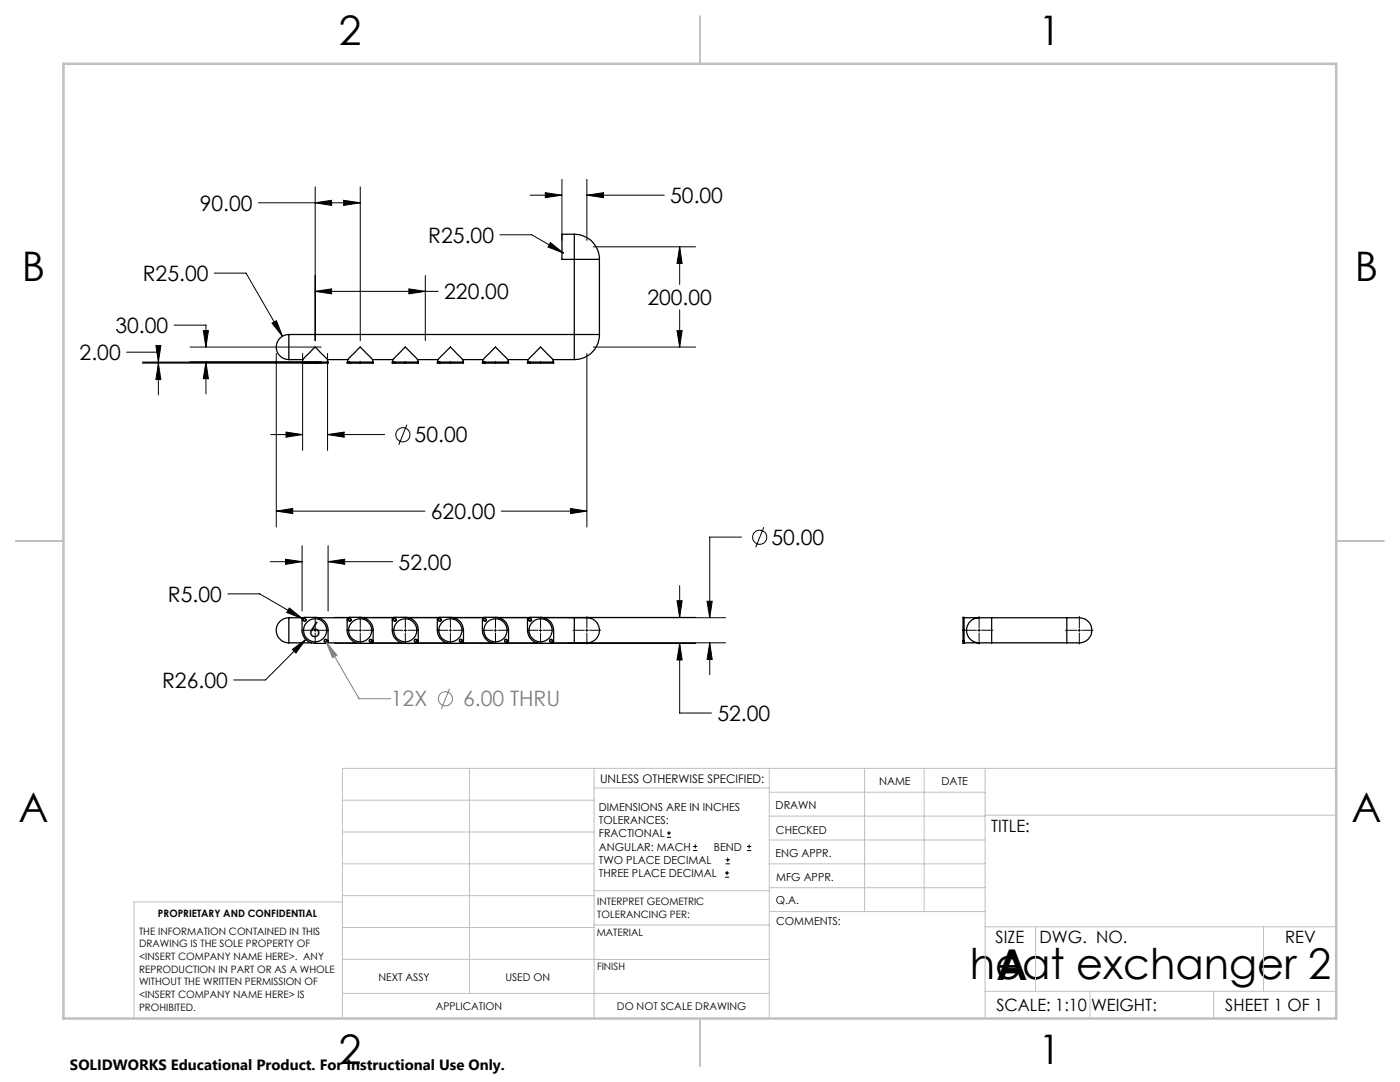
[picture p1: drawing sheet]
<svg xmlns="http://www.w3.org/2000/svg" width="279mm" height="216mm" viewBox="0 0 279 216" stroke-linecap="round" stroke-linejoin="round" font-family="sans-serif">
<g fill="none" stroke="#000" stroke-width=".25">
<path d="M114.6 46.7a5 5 0 0 1 5 5.1M114.6 46.7h-2.5v5.1h2.5M114.6 46.7v5.1M114.6 51.8h5M114.6 51.8v14.9M119.6 51.8v14.9M57.6 66.7a2.5 2.5 0 0 0-2.5 2.6 2.5 2.5 0 0 0 2.5 2.5M57.6 66.7v5.1M57.6 66.7h57M57.6 71.8h2.8M60.4 71.8l2.5-2.5 2.5 2.5M60.4 71.8v.4"/>
<path d="M60.8 72.2h-.5v.3h.5M60.8 72.2v.3M60.8 72.5h2.1M60.8 72.2h2.1M62.9 72.2h2.6v.3h-2.6M62.9 72.2v.3M65.4 71.8h4M65.4 71.8v.4M69.4 71.8l2.5-2.5 2.5 2.5M69.4 71.8v.4M69.8 72.2h-.5v.3h.5M69.8 72.2v.3"/>
<path d="M69.8 72.5h2.1M69.8 72.2h2.1M71.9 72.2h2.6v.3h-2.6M71.9 72.2v.3M74.4 71.8h4M74.4 71.8v.4M78.4 71.8l2.5-2.5 2.5 2.5M78.4 71.8v.4M78.8 72.2h-.5v.3h.5M78.8 72.2v.3M78.8 72.5h2.1M78.8 72.2h2.1"/>
<path d="M80.9 72.2h2.6v.3h-2.6M80.9 72.2v.3M83.4 71.8h4M83.4 71.8v.4M87.4 71.8l2.5-2.5 2.5 2.5M87.4 71.8v.4M87.8 72.2h-.5v.3h.5M87.8 72.2v.3M87.8 72.5h2.1M87.8 72.2h2.1M89.9 72.2h2.6v.3h-2.6M89.9 72.2v.3"/>
<path d="M92.4 71.8h4M92.4 71.8v.4M96.4 71.8l2.5-2.5 2.5 2.5M96.4 71.8v.4M96.8 72.2h-.5v.3h.5M96.8 72.2v.3M96.8 72.5h2.1M96.8 72.2h2.1M98.9 72.2h2.6v.3h-2.6M98.9 72.2v.3M101.4 71.8h4M101.4 71.8v.4"/>
<path d="M105.4 71.8l2.5-2.5 2.5 2.5M105.4 71.8v.4M105.8 72.2h-.5v.3h.5M105.8 72.2v.3M105.8 72.5h2.1M105.8 72.2h2.1M107.9 72.2h2.6v.3h-2.6M107.9 72.2v.3M110.4 71.8h4.2M110.4 71.8v.4M114.6 66.7h5M114.6 66.7v5.1"/>
<path d="M119.6 66.7a5 5 0 0 1-5 5.1M57.6 123.3a2.5 2.5 0 0 0-2.5 2.5 2.5 2.5 0 0 0 2.5 2.5M57.6 123.3v5M57.6 123.3h2.9M57.6 128.3h4.6M60.4 123.4l.3-.2h2.2a2.58 2.58 0 0 1 2.6 2.6l-.1 2.4-.3 .2h-2.2a2.64 2.64 0 0 1-2.6-2.6zM63.6 123.3h5.9M65.3 128.3h5.9M69.4 123.3l.3-.1h2.2a2.58 2.58 0 0 1 2.6 2.6l-.1 2.4-.3 .2h-2.2a2.64 2.64 0 0 1-2.6-2.6v-2.2zM72.6 123.3h5.9M74.3 128.3h5.9M78.5 123.3l2.4-.1a2.52 2.52 0 0 1 2.6 2.6l-.1 2.4-.3 .2h-2.2a2.64 2.64 0 0 1-2.6-2.6v-2.2z"/>
<path d="M81.6 123.3h5.9M83.3 128.3h5.9M87.5 123.3l2.4-.1a2.58 2.58 0 0 1 2.6 2.6v2.1l-.2 .3-.2 .2h-2.2a2.64 2.64 0 0 1-2.6-2.6v-2.2zM90.6 123.3h5.9M92.3 128.3h5.9M96.4 123.3l.3-.1h2.2a2.58 2.58 0 0 1 2.6 2.6v2.1l-.1 .3-.3 .2h-2.2a2.64 2.64 0 0 1-2.6-2.6v-2.1zM99.6 123.3h5.9M101.3 128.3h5.9M105.5 123.3l2.4-.1a2.58 2.58 0 0 1 2.6 2.6v2.2l-.2 .2-.2 .2h-2.2a2.64 2.64 0 0 1-2.6-2.6v-2.1zM108.6 123.3h6M110.3 128.3h4.3M114.6 123.3h.3a7.6 7.6 0 0 1 3.6 .3 2.56 2.56 0 0 1 .9 3.2 2.56 2.56 0 0 1-2.9 1.5h-1.9"/>
<path d="M114.6 123.3v5M192.2 125.8v-2.6h.2v2.6M192.2 127.9v.5h.2v-.5M192.2 127.9h.2M192.2 125.8v2.1M192.2 125.8h.2M192.4 123.3h3M192.4 128.3h3M192.4 125.8v2.1M195.4 128.3h2.5M195.4 123.3h2.5M195.4 123.3a2.5 2.5 0 0 0-2.5 2.5 2.5 2.5 0 0 0 2.5 2.5"/>
<path d="M197.9 123.3v5M197.9 123.3h15M197.9 128.3h15M212.9 123.3h.3a6.1 6.1 0 0 1 3.8 .5 2.55 2.55 0 0 1 .6 3.1 2.55 2.55 0 0 1-2.8 1.4h-1.9M212.9 123.3v5"/>
<circle cx="60.8" cy="123.7" r=".29"/>
<circle cx="62.9" cy="125.8" r="2.3"/>
<circle cx="65" cy="127.9" r=".31"/>
<circle cx="69.8" cy="123.7" r=".31"/>
<circle cx="71.9" cy="125.8" r="2.31"/>
<circle cx="74" cy="127.9" r=".31"/>
<circle cx="78.8" cy="123.7" r=".31"/>
<circle cx="80.9" cy="125.8" r="2.29"/>
<circle cx="83" cy="127.9" r=".31"/>
<circle cx="87.8" cy="123.7" r=".31"/>
<circle cx="89.9" cy="125.8" r="2.3"/>
<circle cx="92" cy="127.9" r=".31"/>
<circle cx="96.8" cy="123.7" r=".31"/>
<circle cx="98.9" cy="125.8" r="2.3"/>
<circle cx="101" cy="127.9" r=".31"/>
<circle cx="105.8" cy="123.7" r=".31"/>
<circle cx="107.9" cy="125.8" r="2.3"/>
<circle cx="110" cy="127.9" r=".31"/>
</g>
<g fill="none" stroke="#000" stroke-width=".2">
<path d="M62.9 37.3v30.7M68.6 40l3.3 .5-3.3 .5zM71.9 37.3v30.7M105.8 38.9h6.3M108.8 38.5l3.3 .4-3.3 .5zM112.1 35.8v12.2M117.1 38.9l3.3-.4v.9zM117.1 35.8v12.2M117.1 38.9h15.5M42.8 54.5h6.3l7.3 12.6M51.6 40.5h20.3M62.9 58.1l3.3-.5v1z"/>
<path d="M62.9 40.5l3.3-.5v1zM62.9 58.1h24.6M81.6 57.6l3.3 .5-3.3 .5zM84.9 55v13M99.8 46.8h6.3l6.4 3.7M109.9 48.4l2.6 2.1-3.1-1.2zM118.4 49.2h20.4M135.6 49.2l.5 3.4h-1zM135.6 49.2v7.6M25.3 70.3h6.3v1.9M28.4 72.2h35.8M28.4 72.5h35.8"/>
<path d="M31.1 69h1l-.5 3.2zM31.6 72.5l.5 3.2h-1zM31.6 72.5v6.3M34.7 64.9h6.4v4.4M37.9 69.3h26.2M40.6 66h1l-.5 3.3zM41.1 72.2l.5 3.4h-1zM41.1 72.2v6.4M54.3 64.5l.9-.5 1.2 3.1zM55.1 70.5v34.7M60.4 70.5v19.4M65.4 70.5v19.4"/>
<path d="M117.1 70.5v34.7M118.4 69.3h20.4M135.1 66h1l-.5 3.3zM135.6 61.8v7.5M54 86.7h6.4M57.1 86.2l3.3 .5-3.3 .5zM65.4 86.7l3.3-.5v1zM65.4 86.7h11.4M81.2 84.7l-1.6 4.1M45.5 118.5h6.3l8.6 4.9M53.9 112.1h6.4M55.1 102l3.3-.5v1z"/>
<path d="M55.1 102h29.7M57 111.6l3.3 .5-3.3 .5zM60.3 108.9v13M65.5 112.1l3.3-.5v1zM65.5 108.9v13M65.5 112.1h12.9M100 102h17.1M113.8 101.5l3.3 .5-3.3 .5zM135.1 119.9h1l-.5 3.3zM135.6 116.8v6.4M141.1 120h1l-.5 3.3zM148 107.2h-6.4v16.1"/>
<path d="M152.4 105.2l-1.6 4M57.7 121.3l2.7 2.1-3.2-1.2zM58.3 129.6l2.7-2-1.9 2.7zM60.3 125.8h2.1M60.8 123.4l-.3 .3M61 127.6l-8 8.1h-6.4M61.1 123.7l-.3 .3M62.6 125.8h.5M62.9 123.2v2.1M62.9 125.5v.5M62.9 126.3v2M63.4 125.8h2"/>
<path d="M65 127.6l-.3 .3M65.3 127.9l-.3 .3M66.7 128.4h72.1M66.7 123.2h72.1M69.3 125.8h2.1M69.8 123.4l-.3 .3M70.1 123.7l-.3 .3M71.6 125.8h.5M71.9 123.2v2.1M71.9 125.5v.5M71.9 126.3v2M72.4 125.8h2"/>
<path d="M74 127.6l-.3 .3M74.3 127.9l-.3 .3M78.3 125.8h2.1M78.8 123.4l-.3 .3M79.1 123.7l-.3 .3M80.6 125.8h.5M80.9 123.2v2.1M80.9 125.5v.5M80.9 126.3v2M81.4 125.8h2M83 127.6l-.3 .3M83.3 127.9l-.3 .3"/>
<path d="M87.3 125.8h2.1M87.8 123.4l-.3 .3M88.1 123.7l-.3 .3M89.6 125.8h.5M89.9 123.2v2.1M89.9 125.5v.5M89.9 126.3v2M90.4 125.8h2M92 127.6l-.3 .3M92.3 127.9l-.3 .3M96.3 125.8h2.1M96.8 123.4l-.3 .3"/>
<path d="M97.1 123.7l-.3 .3M98.6 125.8h.5M98.9 123.2v2.1M98.9 125.5v.5M98.9 126.3v2M99.4 125.8h2M101 127.6l-.3 .3M101.3 127.9l-.3 .3M105.3 125.8h2.1M105.8 123.4l-.3 .3M106.1 123.7l-.3 .3M107.6 125.8h.5"/>
<path d="M107.9 123.2v2.1M107.9 125.5v.5M107.9 126.3v2M108.4 125.8h2M110 127.6l-.3 .3M110.3 127.9l-.3 .3M113.4 123.3h31.4M113.4 128.3h31.4M114.4 125.8h2.2M116.9 125.8h.5M117.1 123v2.3M117.1 125.5v.5"/>
<path d="M117.1 126.3v2.2M117.7 125.8h2.2M135.6 128.4l.5 3.3h-1zM135.6 128.4v13.9h6.4M141.6 128.3l.5 3.3h-1zM141.6 128.3v6.3M192.7 125.8h2.2M195.2 125.8h.5M195.4 123v2.3M195.4 125.5v.5M195.4 126.3v2.2M195.9 125.8h2.3"/>
<path d="M212.7 125.8h2.2M215.2 125.8h.5M215.4 123v2.3M215.4 125.5v.5M215.4 126.3v2.2M215.9 125.8h2.3M133.1 167.1h.8M133.1 166.2h.8M133.5 165.8v.9M138.3 169.7h.8M138.3 168.9h.8M138.7 168.5v.8"/>
<path d="M144.7 175h.8M144.7 174.2h.8M144.8 172.4h.9M144.8 171.6h.9M145.1 173.8v.8M145.2 171.1v.9M149.1 169.7h.8M149.1 168.9h.8M149.5 168.5v.8"/>
<circle cx="80.4" cy="86.8" r="1.4"/>
<circle cx="151.6" cy="107.2" r="1.42"/>
</g>
<g fill="none" stroke="#808080" stroke-width=".2">
<path d="M65.1 128.1l2.1 2.6-.8 .5zM65.1 128.1l6.5 11.3h6.4M89.7 137.4l-1.6 4.1"/>
<circle cx="88.9" cy="139.4" r="1.41"/>
</g>
<g fill="none" stroke="#c0c0c0" stroke-width=".2">
<path d="M68.3 159.7h50.3M93.7 153.3v44.9M118.6 153.3v49.9M118.6 157.2h34.9M153.5 153.3v49.9M153.5 158.1h43.1M172.5 153.3v28.6M184.4 153.3v28.6M196.6 153.3v49.9M266.7 153.3h-198.4v49.9M68.3 178.7h50.3M68.3 172.4h50.3"/>
<path d="M68.3 166h50.3M68.3 180h-41.6v23.2M118.6 177.7h35M153.5 167.6h43.1M153.5 162.8h43.1M153.5 172.4h43.1M153.5 177.1h43.1M196.6 162.7h70.1M68.3 198.2h85.2M68.3 191.4l85.2 .1M68.3 185.1h50.3M118.6 184.6h35"/>
<path d="M153.6 181.9h43M196.6 197.8h70.1M196.6 184.9h70.1M206.7 184.9v12.9M217.5 197.8v5.4M242.2 197.8v5.4M252.2 184.9v12.9"/>
</g>
<path d="M139.7 3.2v9.5M3.1 107.9h9.6M266.7 107.9h9.5M139.7 203.2v9.6" fill="none" stroke="#c0c0c0" stroke-width=".25"/>
<path d="M12.7 12.7h254v190.5h-254z" fill="none" stroke="#c0c0c0" stroke-width=".5"/>
<g fill="#000">
<path d="M60.5 123.7l.3 .3v-.3zM60.8 123.4v.3h.3zM64.7 127.9l.3 .3v-.3zM65 127.6v.3h.3zM69.5 123.7l.3 .3v-.3zM69.8 123.4v.3h.3zM73.7 127.9l.3 .3v-.3zM74 127.6v.3h.3zM78.5 123.7l.3 .3v-.3zM78.8 123.4v.3h.3zM82.7 127.9l.3 .3v-.3zM83 127.6v.3h.3zM87.5 123.7l.3 .3v-.3zM87.8 123.4v.3h.3zM91.7 127.9l.3 .3v-.3zM92 127.6v.3h.3zM96.5 123.7l.3 .3v-.3zM96.8 123.4v.3h.3zM100.7 127.9l.1 .2 .2 .1v-.3zM101 127.6v.3h.3zM105.5 123.7l.3 .3v-.3zM105.8 123.4v.3h.3zM109.7 127.9l.3 .3v-.3zM110 127.6v.3h.3z"/>
<path d="M141.1 120h1l-.5 3.3zM141.6 128.3l.5 3.3h-1zM57 111.6l3.3 .5-3.3 .5zM65.5 112.1l3.3-.5v1zM135.6 128.4l.5 3.3h-1zM135.1 119.9h1l-.5 3.3zM57.7 121.3l-.5 .9 3.2 1.2zM58.3 129.6l.8 .7 1.9-2.7zM55.1 102l3.3-.5v1zM113.8 101.5l3.3 .5-3.3 .5zM135.1 66h1l-.5 3.3zM135.6 49.2l.5 3.4h-1zM117.1 38.9l3.3-.4v.9zM108.8 38.5l3.3 .4-3.3 .5zM109.9 48.4l-.5 .9 3.1 1.2zM57.1 86.2l3.3 .5-3.3 .5zM65.4 86.7l3.3-.5v1zM62.9 58.1l3.3-.5v1zM81.6 57.6l3.3 .5-3.3 .5zM40.6 66h1l-.5 3.3zM41.1 72.2l.5 3.4h-1zM31.1 69h1l-.5 3.2zM31.6 72.5l.5 3.2h-1zM62.9 40.5l3.3-.5v1zM68.6 40l3.3 .5-3.3 .5zM54.3 64.5l2.1 2.6-1.2-3.1z"/>
</g>
<path d="M65.1 128.1l2.1 2.6-.8 .5z" fill="#808080"/>
<g font-size="8.5">
<text x="193.5" y="195.4">heat exchanger 2</text>
<text x="198.9" y="195.5">A</text>
</g>
<g font-size="8.1">
<text x="67.6" y="8.9">2</text>
<text x="207.3" y="8.9">1</text>
<text x="4.4" y="56.2">B</text>
<text x="270.4" y="56.2">B</text>
<text x="3.7" y="164.1">A</text>
<text x="269.7" y="164.1">A</text>
<text x="67.6" y="212.4">2</text>
<text x="207.3" y="212.4">1</text>
</g>
<g font-size="4.2">
<text x="133.7" y="40.5">50.00</text>
<text x="39.9" y="42.1">90.00</text>
<text x="85.5" y="48.4">R25.00</text>
<text x="28.5" y="56.1">R25.00</text>
<text x="88.6" y="59.7">220.00</text>
<text x="129.2" y="60.9">200.00</text>
<text x="15.9" y="71.9">2.00</text>
<text x="23" y="66.5">30.00</text>
<text x="82.8" y="88.3">50.00</text>
<text x="86" y="103.6">620.00</text>
<text x="79.5" y="113.7">52.00</text>
<text x="154" y="108.7">50.00</text>
<text x="33.5" y="120.1">R5.00</text>
<text x="61.7" y="127.2">6</text>
<text x="32.3" y="137.3">R26.00</text>
<text x="143.2" y="143.9">52.00</text>
</g>
<g font-size="4.2" fill="#808080">
<text x="78" y="141">12X</text>
<text x="92.4" y="141">6.00 THRU</text>
</g>
<g font-size="3.4">
<text x="197.8" y="166">TITLE:</text>
<text x="198.7" y="188.1">SIZE</text>
<text x="207.5" y="188.1">DWG. NO.</text>
<text x="256.5" y="188.2">REV</text>
<text x="198.8" y="201.7">SCALE: 1:10</text>
<text x="217.7" y="201.8">WEIGHT:</text>
<text x="244.5" y="201.7">SHEET 1 OF 1</text>
</g>
<text font-size="3" x="14" y="213.5">SOLIDWORKS Educational Product. For Instructional Use Only.</text>
<text font-size="2.4" x="119.8" y="156.2">UNLESS OTHERWISE SPECIFIED:</text>
<g font-size="2.2">
<text x="119.5" y="161.8">DIMENSIONS ARE IN INCHES</text>
<text x="154.8" y="161.4">DRAWN</text>
<text x="175.4" y="156.6">NAME</text>
<text x="187.9" y="156.7">DATE</text>
<text x="119.5" y="164.4">TOLERANCES:</text>
<text x="119.5" y="167.1">FRACTIONAL</text>
<text x="154.9" y="166.3">CHECKED</text>
<text x="119.5" y="169.7">ANGULAR: MACH</text>
<text x="119.5" y="172.4">TWO PLACE DECIMAL</text>
<text x="142.5" y="169.7">BEND</text>
<text x="154.8" y="171">ENG APPR.</text>
<text x="119.5" y="175">THREE PLACE DECIMAL</text>
<text x="154.9" y="175.7">MFG APPR.</text>
<text x="154.9" y="180.4">Q.A.</text>
<text x="154.9" y="184.6">COMMENTS:</text>
</g>
<g font-size="2.1">
<text x="75.5" y="195.7">NEXT ASSY</text>
<text x="100.9" y="195.7">USED ON</text>
<text x="86.9" y="201.5">APPLICATION</text>
<text x="123.1" y="201.6">DO NOT SCALE DRAWING</text>
</g>
<g font-size="2">
<text x="31.5" y="182.9">PROPRIETARY AND CONFIDENTIAL</text>
<text x="119.2" y="180.6">INTERPRET GEOMETRIC</text>
<text x="119.2" y="183.1">TOLERANCING PER:</text>
<text x="27.8" y="186.5">THE INFORMATION CONTAINED IN THIS</text>
<text x="27.8" y="189">DRAWING IS THE SOLE PROPERTY OF</text>
<text x="27.8" y="191.6">&lt;INSERT COMPANY NAME HERE&gt;. ANY</text>
<text x="119.1" y="186.7">MATERIAL</text>
<text x="27.8" y="194.1">REPRODUCTION IN PART OR AS A WHOLE</text>
<text x="27.8" y="196.6">WITHOUT THE WRITTEN PERMISSION OF</text>
<text x="119.1" y="193.5">FINISH</text>
<text x="27.8" y="199.1">&lt;INSERT COMPANY NAME HERE&gt; IS</text>
<text x="27.8" y="201.7">PROHIBITED.</text>
</g>
</svg>
